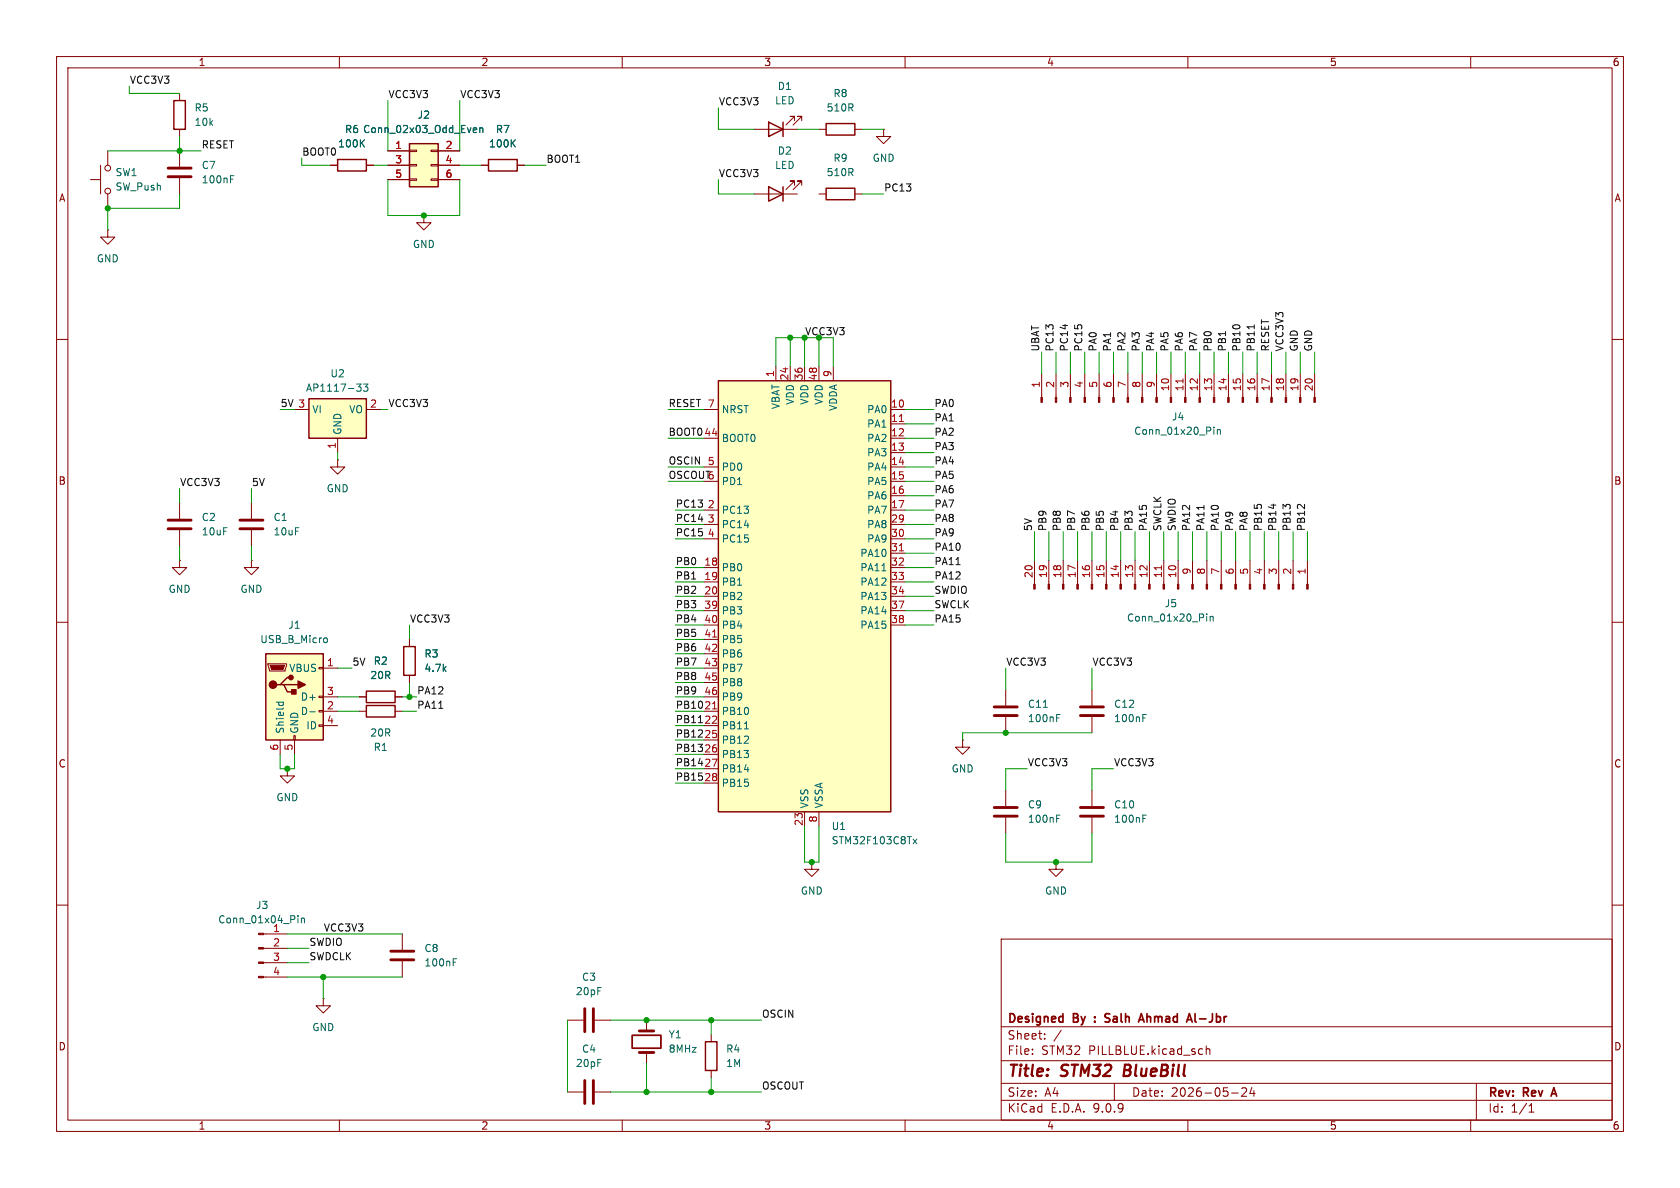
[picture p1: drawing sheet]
<svg xmlns="http://www.w3.org/2000/svg" width="297mm" height="210mm" viewBox="0 0 297 210" stroke-linecap="round" stroke-linejoin="round" font-family="sans-serif">
<g fill="none" stroke="#840000" stroke-width=".18">
<path d="M10 10h277v190h-277zM12 12h273v186h-273zM60 10v2M110 10v2M160 10v2M210 10v2M260 10v2M156.2 22.9v1.2h1.3l-1.3 1.3-1.3-1.3h1.3M156.2 22.9h.1M10 60h2M184.1 66v4.3M186.7 66v4.3"/>
<path d="M189.2 66v4.3M191.8 66v4.3M194.3 66v4.3M196.8 66v4.3M199.4 66v4.3M201.9 66v4.3M204.5 66v4.3M207 66v4.3M209.5 66v4.3M212.1 66v4.3M214.6 66v4.3M217.2 66v4.3"/>
<path d="M219.7 66v4.3M222.2 66v4.3M224.8 66v4.3M227.3 66v4.3M229.9 66v4.3M232.4 66v4.3M285 60h2M44.4 99.1v1.2h1.3l-1.3 1.3-1.2-1.3h1.2M44.4 99.1h.1M182.9 99.1v4.2M185.4 99.1v4.2M188 99.1v4.2"/>
<path d="M190.5 99.1v4.2M193 99.1v4.2M195.6 99.1v4.2M198.1 99.1v4.2M200.7 99.1v4.2M203.2 99.1v4.2M205.7 99.1v4.2M208.3 99.1v4.2M210.8 99.1v4.2M213.4 99.1v4.2M215.9 99.1v4.2M218.4 99.1v4.2"/>
<path d="M221 99.1v4.2M223.5 99.1v4.2M226.1 99.1v4.2M228.6 99.1v4.2M231.1 99.1v4.2M10 110h2M285 110h2M170.2 130.8v1.3h1.2l-1.2 1.3-1.3-1.3h1.3M170.2 130.8h.1M143.5 152.4v1.3h1.3l-1.3 1.2-1.3-1.2h1.3M143.5 152.4h.1M10 160h2"/>
<path d="M177 166h108v32h-108zM285 160h2M60 198v2M110 198v2M160 198v2M177 194.5h108M177 191.5h108M177 187.5h108M177 181.5h108M182.5 186.3v.1M182.5 185.5v.1M184.7 183.6v.1"/>
<path d="M184.7 182.8v.1M187.6 182.1l-1.3 2M197 191.5v3M210 198v2M213.2 184.9v1.5M213.2 185.5l.3-.1 .3 .1 .1 .9M217.7 193.2h1.2M219.5 192.4l.6-.1 .2 .1 .1 .3-.9 1.1h.9M221.3 192.2l-.3 1.1h.9M221.7 192.8v1M260 198v2M261 191.5v6.5"/>
<path d="M270.3 196.6h.9M270.3 195.5l.4-.4v1.5"/>
</g>
<path d="M193.6 179.8v.1M195.4 179.8l.7 .2M196.2 179.3l-.6-.1-.3 .3M211.3 179.2v1.3l.2 .2M193.6 180.5v.2M195.3 180.6h.8M201.3 180.7l.5-1.5 .5 1.5M201.4 180.3h.7M274.3 193.4h.8M274.7 192.3l-.5 1.5" fill="none" stroke="#840000" stroke-width=".3"/>
<path d="M198.9 188.2l-.3 2h.8" fill="none" stroke="#840000" stroke-width=".4"/>
<g fill="#840000" stroke="#840000" stroke-width=".18">
<path d="M231 103.3h.3v.8h-.3z"/>
<path d="M228.5 103.3h.2v.8h-.2z"/>
<path d="M225.9 103.3h.3v.8h-.3z"/>
<path d="M223.4 103.3h.2v.8h-.2z"/>
<path d="M220.9 103.3h.2v.8h-.2z"/>
<path d="M218.3 103.3h.3v.8h-.3z"/>
<path d="M215.8 103.3h.2v.8h-.2z"/>
<path d="M213.2 103.3h.3v.8h-.3z"/>
<path d="M210.7 103.3h.2v.8h-.2z"/>
<path d="M208.2 103.3h.2v.8h-.2z"/>
<path d="M205.6 103.3h.3v.8h-.3z"/>
<path d="M203.1 103.3h.2v.8h-.2z"/>
<path d="M200.5 103.3h.3v.8h-.3z"/>
<path d="M198 103.3h.2v.8h-.2z"/>
<path d="M195.5 103.3h.2v.8h-.2z"/>
<path d="M192.9 103.3h.3v.8h-.3z"/>
<path d="M190.4 103.3h.2v.8h-.2z"/>
<path d="M187.8 103.3h.3v.8h-.3z"/>
<path d="M185.3 103.3h.2v.8h-.2z"/>
<path d="M182.8 103.3h.2v.8h-.2z"/>
<path d="M184 70.3h.3v.8h-.3z"/>
<path d="M186.6 70.3h.2v.8h-.2z"/>
<path d="M189.1 70.3h.3v.8h-.3z"/>
<path d="M191.6 70.3h.3v.8h-.3z"/>
<path d="M194.2 70.3h.2v.8h-.2z"/>
<path d="M196.7 70.3h.3v.8h-.3z"/>
<path d="M199.3 70.3h.2v.8h-.2z"/>
<path d="M201.8 70.3h.3v.8h-.3z"/>
<path d="M204.3 70.3h.3v.8h-.3z"/>
<path d="M206.9 70.3h.2v.8h-.2z"/>
<path d="M209.4 70.3h.3v.8h-.3z"/>
<path d="M212 70.3h.2v.8h-.2z"/>
<path d="M214.5 70.3h.3v.8h-.3z"/>
<path d="M217 70.3h.3v.8h-.3z"/>
<path d="M219.6 70.3h.2v.8h-.2z"/>
<path d="M222.1 70.3h.3v.8h-.3z"/>
<path d="M224.7 70.3h.2v.8h-.2z"/>
<path d="M227.2 70.3h.3v.8h-.3z"/>
<path d="M229.7 70.3h.3v.8h-.3z"/>
<path d="M232.3 70.3h.2v.8h-.2z"/>
</g>
<path d="M209.1 67v.7M205.3 100v.7" fill="none" stroke="#a90000" stroke-width=".18"/>
<path d="M214.6 75.5v.1M214.6 75.9v.9M215.2 75.9v.9M215.2 76.1l.2-.2 .3 .1v.8M213.3 108.5v.2M213.3 109v.8M213.9 109v.8M213.9 109.1l.2-.1h.3l.1 .8" fill="none" stroke="#006464" stroke-width=".18"/>
<path d="M127 67.3h30.5v76.2h-30.5z" fill="#ffffc2"/>
<path d="M127 67.3h30.5v76.2h-30.5z" fill="none" stroke="#840000" stroke-width=".25"/>
<g fill="none" stroke="#840000" stroke-width=".18">
<path d="M124.5 72.4h2.5M124.5 77.5h2.5M137.2 64.8v2.5M139.7 64.8v2.5M142.2 64.8v2.5M144.8 64.8v2.5M147.3 64.8v2.5M157.5 72.4h2.5M157.5 77.5h2.5M157.5 74.9h2.5M59.7 81.3v1.3h1.3l-1.3 1.2-1.3-1.2h1.3M59.7 81.3h.1"/>
<path d="M124.5 82.6h2.5M124.5 85.1h2.5M124.5 90.2h2.5M124.5 92.7h2.5M124.5 95.3h2.5M157.5 82.6h2.5M157.5 85.1h2.5M157.5 90.2h2.5M157.5 92.7h2.5M157.5 95.3h2.5M157.5 80h2.5M157.5 87.6h2.5"/>
<path d="M157.5 97.8h2.5M124.5 100.3h2.5M124.5 102.9h2.5M124.5 105.4h2.5M124.5 108h2.5M124.5 110.5h2.5M124.5 113h2.5M124.5 115.6h2.5M124.5 118.1h2.5M157.5 100.3h2.5M157.5 102.9h2.5M157.5 105.4h2.5"/>
<path d="M157.5 108h2.5M157.5 110.5h2.5M124.5 120.7h2.5M124.5 123.2h2.5M124.5 125.7h2.5M124.5 128.3h2.5M124.5 130.8h2.5M124.5 133.4h2.5M124.5 135.9h2.5M124.5 138.4h2.5M177.8 121.9v2.8M177.8 126.7v2.8"/>
<path d="M177.8 139.7v2.8M193 121.9v2.8M193 126.7v2.8M193 139.7v2.8M142.2 143.5v2.6M144.8 143.5v2.6M177.8 144.5v2.8M186.7 152.4v1.3h1.3l-1.3 1.2-1.3-1.2h1.3M186.7 152.4h.1M193 144.5v2.8"/>
</g>
<path d="M159 74.5h.7M159 97.4h.7M126 112.6h.7M126 125.3h.7" fill="none" stroke="#a90000" stroke-width=".18"/>
<g fill="none" stroke="#006464" stroke-width=".18">
<path d="M155.9 100.9h.7M131.6 128.8h.7M184.4 125h.8M186.8 126.9h.4M186.8 126.3h.6M202 126.9h.5M202 126.3h.6M161.4 148.3l.7 .9M162.1 148.3l-.7 .9M186.8 144.7h.4M186.8 144.1h.6M202 144.7h.5"/>
<path d="M202 144.1h.6"/>
</g>
<path d="M175.8 125h4M175.8 126.5h4M191 125h4.1M191 126.5h4.1M175.8 142.7h4M175.8 144.3h4M191 142.7h4.1M191 144.3h4.1" fill="none" stroke="#840000" stroke-width=".51"/>
<path d="M54.6 70.5h10.2v7h-10.2z" fill="#ffffc2"/>
<path d="M54.6 70.5h10.2v7h-10.2zM71.4 114.3h2v5.1h-2zM64.8 122.2h5v2h-5z" fill="none" stroke="#840000" stroke-width=".25"/>
<g fill="none" stroke="#840000" stroke-width=".18">
<path d="M52.1 72.4h2.5M59.7 77.5v2.5M64.8 72.4h2.5M31.7 99.1v1.2h1.3l-1.3 1.3-1.2-1.3h1.2M31.7 99.1h.1M31.7 88.9v2.8M31.7 93.7v2.8M44.4 88.9v2.8M44.4 93.7v2.8M72.4 113v1.3M72.4 119.4v1.3M63.5 123.2h1.3"/>
<path d="M69.8 123.2h1.3"/>
</g>
<path d="M63 67.9h.8l-.4 .5 .4 .1v.4l-.2 .3h-.4M64.3 67.9h.7l-.4 .5 .4 .1v.5l-.2 .2-.5-.2" fill="none" stroke="#006464" stroke-width=".18"/>
<path d="M29.7 91.9h4.1M29.7 93.5h4.1M42.4 91.9h4.1M42.4 93.5h4.1" fill="none" stroke="#840000" stroke-width=".51"/>
<path d="M47 115.6h10.1v15.2h-10.1z" fill="#ffffc2"/>
<path d="M30.7 17.8h2.1v5.1h-2.1zM59.7 28.2h5.1v2h-5.1zM47 115.6h10.1v15.2h-10.1zM51.4 119.8h-.6l-1.3 1.2h-.6M49.5 121h.7l.6 1.3h1.3M50.2 121h2.5M64.8 124.7h5v2h-5z" fill="none" stroke="#840000" stroke-width=".25"/>
<g fill="none" stroke="#840000" stroke-width=".18">
<path d="M31.7 16.5v1.3M16 31.8h1.8M17.8 29.2v5.1M19 26.7v2.5M19 34.3v2.5M31.7 22.9v1.2M31.7 26.7v2.8M31.7 31.5v2.8M58.4 29.2h1.3M64.8 29.2h1.2M19 40.6v1.3h1.3l-1.3 1.3-1.2-1.3h1.2M19 40.6h.1"/>
<path d="M47.4 117.3h3.3v.3l-.3 1h-2.8zM56.4 118h.7v.2h-.7zM57.1 118.1h2.6M49.5 130.8v2.6M50.8 135.9v1.3h1.3l-1.3 1.2-1.3-1.2h1.3M50.8 135.9h.1M51.9 130h.3v.8h-.3zM52.1 130.8v2.6M56.4 123.1h.7v.2h-.7zM56.4 125.6h.7v.3h-.7zM56.4 128.1h.7v.3h-.7zM57.1 123.2h2.6"/>
<path d="M57.1 125.7h2.6M57.1 128.3h2.6M63.5 125.7h1.3M69.8 125.7h1.3M46.6 165.1h4.2M46.6 167.6h4.2M46.6 170.2h4.2M46.6 172.7h4.2M57.1 176.5v1.3h1.3l-1.3 1.3-1.2-1.3h1.2M57.1 176.5h.1M71.1 165.1v2.8M71.1 169.9v2.8"/>
<circle cx="19" cy="29.7" r=".51"/>
<circle cx="19" cy="33.8" r=".51"/>
</g>
<g fill="#840000" stroke="#840000" stroke-width=".18">
<path d="M47.8 117.6h2.5l-.3 .8h-2z"/>
<path d="M45.7 165h.9v.2h-.9z"/>
<path d="M45.7 167.5h.9v.3h-.9z"/>
<path d="M45.7 170.1h.9v.2h-.9z"/>
<path d="M45.7 172.6h.9v.2h-.9z"/>
</g>
<g fill="#840000" stroke="#840000" stroke-width=".25">
<path d="M51.6 121.9h.7v.8h-.7z"/>
<path d="M52.7 120.4l1.3 .6-1.3 .7z"/>
<circle cx="48.3" cy="121" r=".63"/>
<circle cx="51.4" cy="119.8" r=".38"/>
</g>
<g fill="none" stroke="#006464" stroke-width=".18">
<path d="M40.8 31.7h.4M40.8 31.1h.6M63.9 25.3l.5 .7M64.4 24.7l-.7 .7M57.5 112.8h.3l.1 .2-.1 .5-.3 .1M48.8 124.1h1.3M49.3 124.1v.4M50 124.1l.1 .4M54.8 125.8h.9M52.7 161.9v.1M52.7 162.3v.8M53.3 162.3v.8"/>
<path d="M53.3 162.4l.2-.1 .3 .1v.7M80.1 170.1h.4M80.1 169.5h.6"/>
</g>
<path d="M29.7 29.7h4.1M29.7 31.2h4.1M69.1 168.1h4.1M69.1 169.7h4.1" fill="none" stroke="#840000" stroke-width=".51"/>
<path d="M72.4 25.4h5.1v7.6h-5.1z" fill="#ffffc2"/>
<path d="M72.4 25.4h5.1v7.6h-5.1zM86.4 28.2h5v2h-5zM135.9 33l2.5 1.3-2.5 1.3zM135.9 21.6l2.5 1.3-2.5 1.2zM138.4 21.6v2.5M138.4 33v2.6M146 21.8h5.1v2.1h-5.1zM146 33.3h5.1v2h-5.1zM124.7 184.2h2v5h-2z" fill="none" stroke="#840000" stroke-width=".25"/>
<g fill="none" stroke="#840000" stroke-width=".18">
<path d="M58.4 29.2h1.3M64.8 29.2h1.2M68.6 26.7h3.8M68.6 29.2h3.8M68.6 31.8h3.8M72.4 26.5h1.3v.3h-1.3zM72.4 29.1h1.3v.2h-1.3zM72.4 31.6h1.3v.3h-1.3zM74.9 38.1v1.3h1.3l-1.3 1.2-1.2-1.2h1.2M74.9 38.1h.1M76.2 26.5h1.3v.3h-1.3zM76.2 29.1h1.3v.2h-1.3z"/>
<path d="M76.2 31.6h1.3v.3h-1.3zM77.5 26.7h3.8M77.5 29.2h3.8M77.5 31.8h3.8M85.1 29.2h1.3M91.4 29.2h1.3M133.3 34.3h7.7M133.3 22.9h7.7M140.5 32.8v-.8h-.8h.8l-1.6 1.5M140.5 21.3v-.7h-.8h.8l-1.6 1.5M141.7 32.8v-.8h-.7h.7l-1.5 1.5M141.7 21.3v-.7h-.7h.7l-1.5 1.5"/>
<path d="M144.8 34.3h1.2M144.8 22.9h1.2M151.1 34.3h1.3M151.1 22.9h1.3M72.4 113v1.3M72.4 119.4v1.3M63.5 123.2h1.3M69.8 123.2h1.3M100.3 193h2.8M100.3 180.3h2.8M105.2 193h2.7M105.2 180.3h2.7"/>
<path d="M114.3 180.3v1.9M114.3 186.1v1.9M125.7 182.9v1.3M125.7 189.2v1.3"/>
</g>
<path d="M63.9 25.3l.5 .7M64.4 24.7l-.7 .7M83.9 22.6l.3 .1 .1 .2-.6 .1M84.2 23.4h-.3M84.8 22.7l.2-.1 .3 .1 .1 .7M84.8 22.6v.8M90.6 25.3l.5 .7M91.1 24.7l-.7 .7" fill="none" stroke="#006464" stroke-width=".18"/>
<path d="M103.4 178.3v4.1M104.9 178.3v4.1M103.4 191v4.1M104.9 191v4.1M113 182.2h2.6M113 186.1h2.6" fill="none" stroke="#840000" stroke-width=".51"/>
<path d="M111.8 183h5v2.3h-5z" fill="none" stroke="#840000" stroke-width=".3"/>
<path d="M221.7 57.4v.7M169 99.8h.7M212.8 89.3v.8M77.6 125.2h.7M123.5 127.8h.7" fill="none" stroke="#0f0f0f" stroke-width=".18"/>
<g fill="none" stroke="#009600" stroke-width=".18">
<path d="M22.9 15.2v1.3h8.8M68.6 17.8v8.9M81.3 17.8v8.9M127 19.1v3.8h6.3M19 26.7h16.6M31.7 24.1v2.6M31.7 34.3v2.5h-12.7v3.8M53.3 27.9v1.3h5.1M66 29.2h2.6M68.6 31.8v6.3h12.7v-6.3M81.3 29.2h3.8M92.7 29.2h3.8"/>
<path d="M127 31.8v2.5h6.3M141 22.9h3.8M152.4 34.3h3.8M152.4 22.9h3.8M139.7 59.7v5.1M144.8 59.7v5.1M147.3 59.7v5.1M67.3 72.4h1.3M118.1 77.5h6.4M118.1 72.4h6.4M137.2 64.8v-5.1h5v5.1M160 77.5h5.1"/>
<path d="M160 74.9h5.1M160 72.4h5.1M184.1 62.2v3.8M186.7 62.2v3.8M189.2 62.2v3.8M191.8 62.2v3.8M194.3 62.2v3.8M196.8 62.2v3.8M199.4 62.2v3.8M201.9 62.2v3.8M204.5 62.2v3.8M207 62.2v3.8"/>
<path d="M209.5 62.2v3.8M212.1 62.2v3.8M214.6 62.2v3.8M217.2 62.2v3.8M219.7 62.2v3.8M222.2 62.2v3.8M224.8 62.2v3.8M227.3 62.2v3.8M229.9 62.2v3.8M232.4 62.2v3.8M31.7 86.4v2.5M31.7 96.5v2.6"/>
<path d="M44.4 86.4v2.5M44.4 96.5v2.6M59.7 80v1.3M118.1 85.1h6.4M118.1 82.6h6.4M119.4 95.3h5.1M119.4 92.7h5.1M119.4 90.2h5.1M160 97.8h5.1M160 95.3h5.1M160 92.7h5.1M160 90.2h5.1"/>
<path d="M160 87.6h5.1M160 85.1h5.1M160 82.6h5.1M160 80h5.1M182.9 94v5.1M185.4 94v5.1M188 94v5.1M190.5 94v5.1M193 94v5.1M195.6 94v5.1M198.1 94v5.1M200.7 94v5.1"/>
<path d="M203.2 94v5.1M205.7 94v5.1M208.3 94v5.1M210.8 94v5.1M213.4 94v5.1M215.9 94v5.1M218.4 94v5.1M221 94v5.1M223.5 94v5.1M226.1 94v5.1M228.6 94v5.1M231.1 94v5.1"/>
<path d="M59.7 118.1h2.5M72.4 110.5v2.5M119.4 100.3h5.1M119.4 102.9h5.1M119.4 105.4h5.1M119.4 108h5.1M119.4 110.5h5.1M119.4 118.1h5.1M119.4 113h5.1M119.4 115.6h5.1M160 100.3h5.1M160 102.9h5.1"/>
<path d="M160 105.4h5.1M160 108h5.1M160 110.5h5.1M177.8 118.1v3.8M193 118.1v3.8M49.5 133.4v2.5h2.6v-2.5M59.7 123.2h3.8M59.7 125.7h3.8M71.1 123.2h2.6M71.1 125.7h2.6M72.4 120.7v2.5M119.4 120.7h5.1"/>
<path d="M119.4 123.2h5.1M119.4 125.7h5.1M119.4 128.3h5.1M119.4 135.9h5.1M119.4 130.8h5.1M119.4 133.4h5.1M119.4 138.4h5.1M181.6 135.9h-3.8v3.8M193 129.5h-22.8v1.3M196.8 135.9h-3.8v3.8M142.2 146.1v6.3h2.6v-6.3M177.8 147.3v5.1h15.2v-5.1"/>
<path d="M50.8 165.1h20.3M50.8 167.6h3.8M50.8 172.7h20.3M50.8 170.2h3.8M57.1 172.7v3.8M100.3 180.3v12.7M107.9 193h26.7M107.9 180.3h26.7M114.3 188v5M125.7 180.3v2.6M125.7 190.5v2.5"/>
</g>
<g fill="#009600" stroke="#009600" stroke-width=".18">
<circle cx="139.7" cy="59.7" r=".46"/>
<circle cx="142.2" cy="59.7" r=".46"/>
<circle cx="144.8" cy="59.7" r=".46"/>
<circle cx="177.8" cy="129.5" r=".46"/>
<circle cx="186.7" cy="152.4" r=".46"/>
<circle cx="72.4" cy="123.2" r=".46"/>
<circle cx="50.8" cy="135.9" r=".46"/>
<circle cx="57.1" cy="172.7" r=".46"/>
<circle cx="31.7" cy="26.7" r=".46"/>
<circle cx="19" cy="36.8" r=".46"/>
<circle cx="74.9" cy="38.1" r=".46"/>
<circle cx="114.3" cy="180.3" r=".46"/>
<circle cx="114.3" cy="193" r=".46"/>
<circle cx="143.5" cy="152.4" r=".46"/>
<circle cx="125.7" cy="193" r=".46"/>
<circle cx="125.7" cy="180.3" r=".46"/>
</g>
<g font-size="2.8" fill="#840000">
<text x="178" y="190.9">Title:</text>
<text x="187.7" y="190.9">STM32</text>
<text x="199.5" y="190.9">BlueBill</text>
</g>
<g font-size="2.1" fill="#840000">
<text x="178" y="184">Sheet:</text>
<text x="178" y="181.2">Designed</text>
<text x="189.8" y="181.2">By</text>
<text x="194.2" y="181.2">:</text>
<text x="196.7" y="181.2">Salh</text>
<text x="203.3" y="181.2">Ahmad</text>
<text x="212.4" y="181.2">Al-Jbr</text>
<text x="178" y="186.7">File:</text>
<text x="184.1" y="186.7">STM32</text>
<text x="192.5" y="186.7">PILLBLUE.kicad_sch</text>
<text x="178" y="196.9">KiCad</text>
<text x="178" y="194.1">Size:</text>
<text x="184.7" y="194.1">A4</text>
<text x="185.7" y="196.9">E.D.A.</text>
<text x="193.3" y="196.9">9.0.9</text>
<text x="200" y="194.1">Date:</text>
<text x="207" y="194.1">2026-05-24</text>
<text x="263" y="194.3">Rev:</text>
<text x="263" y="196.9">Id:</text>
<text x="267.1" y="196.9">1/1</text>
<text x="269.4" y="194.3">Rev</text>
<text x="275.1" y="194.3">A</text>
</g>
<g font-size="1.8" fill="#840000">
<text x="35" y="11.9">1</text>
<text x="85" y="11.9">2</text>
<text x="135" y="11.9">3</text>
<text x="185" y="11.9">4</text>
<text x="235" y="11.9">5</text>
<text x="285" y="11.9">6</text>
<text x="10.3" y="35.9">A</text>
<text x="285.3" y="35.9">A</text>
<text x="10.3" y="85.9">B</text>
<text x="285.3" y="85.9">B</text>
<text x="10.3" y="135.9">C</text>
<text x="285.3" y="135.9">C</text>
<text x="10.3" y="185.9">D</text>
<text x="285.3" y="185.9">D</text>
<text x="35" y="199.9">1</text>
<text x="85" y="199.9">2</text>
<text x="135" y="199.9">3</text>
<text x="185" y="199.9">4</text>
<text x="235" y="199.9">5</text>
<text x="285" y="199.9">6</text>
</g>
<g font-size="1.8" fill="#0f0f0f">
<text x="22.9" y="14.9">VCC3V3</text>
<text x="68.6" y="17.4">VCC3V3</text>
<text x="81.3" y="17.4">VCC3V3</text>
<text x="127" y="18.7">VCC3V3</text>
<text x="35.6" y="26.3">RESET</text>
<text x="53.3" y="27.6">BOOT0</text>
<text x="96.5" y="28.9">BOOT1</text>
<text x="127" y="31.4">VCC3V3</text>
<text x="156.2" y="33.9">PC13</text>
<text x="183.8" y="62.2" transform="rotate(-90 183.8 62.2)">UBAT</text>
<text x="186.3" y="62.2" transform="rotate(-90 186.3 62.2)">PC13</text>
<text x="188.9" y="62.2" transform="rotate(-90 188.9 62.2)">PC14</text>
<text x="191.4" y="62.2" transform="rotate(-90 191.4 62.2)">PC15</text>
<text x="194" y="62.2" transform="rotate(-90 194 62.2)">PA0</text>
<text x="196.5" y="62.2" transform="rotate(-90 196.5 62.2)">PA1</text>
<text x="199" y="62.2" transform="rotate(-90 199 62.2)">PA2</text>
<text x="201.6" y="62.2" transform="rotate(-90 201.6 62.2)">PA3</text>
<text x="204.1" y="62.2" transform="rotate(-90 204.1 62.2)">PA4</text>
<text x="206.7" y="62.2" transform="rotate(-90 206.7 62.2)">PA5</text>
<text x="209.2" y="62.2" transform="rotate(-90 209.2 62.2)">PA6</text>
<text x="211.7" y="62.2" transform="rotate(-90 211.7 62.2)">PA7</text>
<text x="214.3" y="62.2" transform="rotate(-90 214.3 62.2)">PB0</text>
<text x="216.8" y="62.2" transform="rotate(-90 216.8 62.2)">PB1</text>
<text x="219.4" y="62.2" transform="rotate(-90 219.4 62.2)">PB10</text>
<text x="221.9" y="62.2" transform="rotate(-90 221.9 62.2)">PB11</text>
<text x="224.4" y="62.2" transform="rotate(-90 224.4 62.2)">RESET</text>
<text x="227" y="62.2" transform="rotate(-90 227 62.2)">VCC3V3</text>
<text x="229.5" y="62.2" transform="rotate(-90 229.5 62.2)">GND</text>
<text x="232.1" y="62.2" transform="rotate(-90 232.1 62.2)">GND</text>
<text x="68.6" y="72">VCC3V3</text>
<text x="118.1" y="72">RESET 7</text>
<text x="118.1" y="77.1">BOOT0</text>
<text x="124.4" y="77.2">44</text>
<text x="165.1" y="72">PA0</text>
<text x="165.1" y="74.6">PA1</text>
<text x="165.1" y="77.1">PA2</text>
<text x="118.1" y="82.2">OSCIN</text>
<text x="165.1" y="82.2">PA4</text>
<text x="165.1" y="79.7">PA3</text>
<text x="31.7" y="86">VCC3V3</text>
<text x="44.4" y="86">5V</text>
<text x="118.1" y="84.7">OSCOUT6</text>
<text x="119.4" y="89.8">PC13</text>
<text x="165.1" y="84.7">PA5</text>
<text x="165.1" y="87.3">PA6</text>
<text x="165.1" y="89.8">PA7</text>
<text x="119.4" y="92.4">PC14</text>
<text x="119.4" y="94.9">PC15</text>
<text x="165.1" y="92.4">PA8</text>
<text x="165.1" y="94.9">PA9</text>
<text x="182.5" y="94" transform="rotate(-90 182.5 94)">5V</text>
<text x="185.1" y="94" transform="rotate(-90 185.1 94)">PB9</text>
<text x="187.6" y="94" transform="rotate(-90 187.6 94)">PB8</text>
<text x="190.2" y="94" transform="rotate(-90 190.2 94)">PB7</text>
<text x="192.7" y="94" transform="rotate(-90 192.7 94)">PB6</text>
<text x="195.2" y="94" transform="rotate(-90 195.2 94)">PB5</text>
<text x="197.8" y="94" transform="rotate(-90 197.8 94)">PB4</text>
<text x="200.3" y="94" transform="rotate(-90 200.3 94)">PB3</text>
<text x="202.9" y="94" transform="rotate(-90 202.9 94)">PA15</text>
<text x="205.4" y="94" transform="rotate(-90 205.4 94)">SWCLK</text>
<text x="207.9" y="94" transform="rotate(-90 207.9 94)">SWDIO</text>
<text x="210.5" y="94" transform="rotate(-90 210.5 94)">PA12</text>
<text x="213" y="94" transform="rotate(-90 213 94)">PA11</text>
<text x="215.6" y="94" transform="rotate(-90 215.6 94)">PA10</text>
<text x="218.1" y="94" transform="rotate(-90 218.1 94)">PA9</text>
<text x="220.6" y="94" transform="rotate(-90 220.6 94)">PA8</text>
<text x="223.2" y="94" transform="rotate(-90 223.2 94)">PB15</text>
<text x="225.7" y="94" transform="rotate(-90 225.7 94)">PB14</text>
<text x="228.3" y="94" transform="rotate(-90 228.3 94)">PB13</text>
<text x="230.8" y="94" transform="rotate(-90 230.8 94)">PB12</text>
<text x="119.4" y="100">PB0</text>
<text x="165.1" y="100">PA11</text>
<text x="165.1" y="97.4">PA10</text>
<text x="119.4" y="102.5">PB1</text>
<text x="119.4" y="105.1">PB2</text>
<text x="119.4" y="107.6">PB3</text>
<text x="165.1" y="102.5">PA12</text>
<text x="165.1" y="105.1">SWDIO</text>
<text x="165.1" y="107.6">SWCLK</text>
<text x="72.4" y="110.1">VCC3V3</text>
<text x="119.4" y="112.7">PB5</text>
<text x="119.4" y="110.1">PB4</text>
<text x="165.1" y="110.1">PA15</text>
<text x="62.2" y="117.8">5V</text>
<text x="119.4" y="115.2">PB6</text>
<text x="119.4" y="117.8">PB7</text>
<text x="177.8" y="117.8">VCC3V3</text>
<text x="193" y="117.8">VCC3V3</text>
<text x="73.7" y="125.4">PA11</text>
<text x="73.7" y="122.8">PA12</text>
<text x="119.4" y="120.3">PB8</text>
<text x="119.4" y="122.8">PB9</text>
<text x="119.4" y="125.4">PB10</text>
<text x="124.4" y="125.5">21</text>
<text x="119.4" y="127.9">PB11</text>
<text x="119.4" y="130.5">PB12</text>
<text x="124.4" y="130.6">25</text>
<text x="119.4" y="135.5">PB14</text>
<text x="119.4" y="133">PB13</text>
<text x="124.4" y="133.1">26</text>
<text x="124.4" y="135.6">27</text>
<text x="181.6" y="135.5">VCC3V3</text>
<text x="196.8" y="135.5">VCC3V3</text>
<text x="119.4" y="138.1">PB15</text>
<text x="124.4" y="138.2">28</text>
<text x="54.6" y="167.3">SWDIO</text>
<text x="57.1" y="164.8">VCC3V3</text>
<text x="54.6" y="169.8">SWDCLK</text>
<text x="134.6" y="180">OSCIN</text>
<text x="134.6" y="192.7">OSCOUT</text>
</g>
<g font-size="1.8" fill="#006464">
<text x="137.4" y="16.1">D1</text>
<text x="147.2" y="17.4">R8</text>
<text x="34.3" y="19.9">R5</text>
<text x="34.3" y="22.5">10k</text>
<text x="60.9" y="23.7">R6 Conn_02x03_Odd_Even</text>
<text x="73.7" y="21.2">J2</text>
<text x="87.6" y="23.7">R7</text>
<text x="136.9" y="18.6">LED</text>
<text x="146" y="19.9">510R</text>
<text x="59.7" y="26.3">100K</text>
<text x="86.3" y="26.3">100K</text>
<text x="137.4" y="27.5">D2</text>
<text x="147.2" y="28.8">R9</text>
<text x="154.2" y="28.8">GND</text>
<text x="20.3" y="31.3">SW1</text>
<text x="20.3" y="33.9">SW_Push</text>
<text x="35.6" y="30.1">C7</text>
<text x="35.6" y="32.6">100nF</text>
<text x="136.9" y="30.1">LED</text>
<text x="146" y="31.3">510R</text>
<text x="17" y="46.6">GND</text>
<text x="72.9" y="44">GND</text>
<text x="54" y="69.4">AP1117-33</text>
<text x="58.3" y="66.9">U2</text>
<text x="140.6" y="71.6" transform="rotate(-90 140.6 71.6)">VDD</text>
<text x="143.1" y="71.6" transform="rotate(-90 143.1 71.6)">VDD</text>
<text x="145.6" y="71.6" transform="rotate(-90 145.6 71.6)">VDD</text>
<text x="55.1" y="73.3">VI</text>
<text x="60.6" y="77" transform="rotate(-90 60.6 77)">GND</text>
<text x="61.6" y="73.3">VO</text>
<text x="127.5" y="73.3">NRST</text>
<text x="138" y="72.4" transform="rotate(-90 138 72.4)">VBAT</text>
<text x="148.2" y="72.7" transform="rotate(-90 148.2 72.7)">VDDA</text>
<text x="153.2" y="73.3">PA0</text>
<text x="153.2" y="75.8">PA1</text>
<text x="200.4" y="77.1">Conn_01x20_Pin</text>
<text x="207.1" y="74.5">J4</text>
<text x="127.5" y="78.3">BOOT0</text>
<text x="127.5" y="83.4">PD0</text>
<text x="153.2" y="78.3">PA2</text>
<text x="153.2" y="80.9">PA3</text>
<text x="153.2" y="83.4">PA4</text>
<text x="57.7" y="87.2">GND</text>
<text x="127.5" y="86">PD1</text>
<text x="153.2" y="86">PA5</text>
<text x="153.2" y="88.5">PA6</text>
<text x="35.6" y="92.3">C2</text>
<text x="35.6" y="94.8">10uF</text>
<text x="48.3" y="92.3">C1</text>
<text x="48.3" y="94.8">10uF</text>
<text x="127.5" y="91">PC13</text>
<text x="127.5" y="93.6">PC14</text>
<text x="153.2" y="91">PA7</text>
<text x="153.2" y="93.6">PA8</text>
<text x="127.5" y="96.1">PC15</text>
<text x="127.5" y="101.2">PB0</text>
<text x="152" y="98.7">PA10</text>
<text x="152" y="101.2">PA11</text>
<text x="153.2" y="96.1">PA9</text>
<text x="29.7" y="105">GND</text>
<text x="42.4" y="105">GND</text>
<text x="127.5" y="103.7">PB1</text>
<text x="127.5" y="106.3">PB2</text>
<text x="152" y="103.7">PA12</text>
<text x="152" y="106.3">PA13</text>
<text x="205.8" y="107.5">J5</text>
<text x="45.9" y="113.9">USB_B_Micro</text>
<text x="50.9" y="111.4">J1</text>
<text x="127.5" y="108.8">PB3</text>
<text x="127.5" y="111.4">PB4</text>
<text x="127.5" y="113.9">PB5</text>
<text x="152" y="108.8">PA14</text>
<text x="152" y="111.4">PA15</text>
<text x="199.1" y="110.1">Conn_01x20_Pin</text>
<text x="51" y="119">VBUS</text>
<text x="66" y="117.7">R2</text>
<text x="74.9" y="116.4">R3</text>
<text x="74.9" y="119">4.7k</text>
<text x="127.5" y="116.4">PB6</text>
<text x="127.5" y="119">PB7</text>
<text x="53.1" y="124.1">D+</text>
<text x="65.4" y="120.2">20R</text>
<text x="127.5" y="121.5">PB8</text>
<text x="127.5" y="124.1">PB9</text>
<text x="181.6" y="125.3">C11</text>
<text x="196.9" y="125.3">C12</text>
<text x="50.4" y="129.8" transform="rotate(-90 50.4 129.8)">Shield</text>
<text x="52.9" y="129.8" transform="rotate(-90 52.9 129.8)">GND</text>
<text x="53.1" y="126.6">D-</text>
<text x="54.1" y="129.1">ID</text>
<text x="65.4" y="130.4">20R</text>
<text x="127.5" y="126.6">PB10</text>
<text x="127.5" y="129.1">PB11</text>
<text x="127.5" y="131.7">PB12</text>
<text x="181.6" y="127.9">100nF</text>
<text x="196.9" y="127.9">100nF</text>
<text x="66" y="132.9">R1</text>
<text x="127.5" y="134.2">PB13</text>
<text x="127.5" y="136.8">PB14</text>
<text x="168.1" y="136.8">GND</text>
<text x="48.8" y="141.8">GND</text>
<text x="127.5" y="139.3">PB15</text>
<text x="143.1" y="143" transform="rotate(-90 143.1 143)">VSS</text>
<text x="145.6" y="143" transform="rotate(-90 145.6 143)">VSSA</text>
<text x="181.6" y="143.1">C9</text>
<text x="196.9" y="143.1">C10</text>
<text x="146.9" y="146.9">U1</text>
<text x="146.9" y="149.5">STM32F103C8Tx</text>
<text x="181.6" y="145.6">100nF</text>
<text x="196.9" y="145.6">100nF</text>
<text x="45.2" y="160.9">J3</text>
<text x="141.5" y="158.3">GND</text>
<text x="184.7" y="158.3">GND</text>
<text x="38.5" y="163.4">Conn_01x04_Pin</text>
<text x="48.2" y="164.8">1</text>
<text x="74.9" y="168.5">C8</text>
<text x="74.9" y="171">100nF</text>
<text x="102.8" y="173.6">C3</text>
<text x="101.7" y="176.1">20pF</text>
<text x="55.1" y="182.5">GND</text>
<text x="118.1" y="183.7">Y1</text>
<text x="101.7" y="188.8">20pF</text>
<text x="102.8" y="186.3">C4</text>
<text x="118.1" y="186.3">8MHz</text>
<text x="128.3" y="186.3">R4</text>
<text x="128.3" y="188.8">1M</text>
</g>
<g font-size="1.8" fill="#a90000">
<text x="69.8" y="26.4">1</text>
<text x="69.8" y="29">3</text>
<text x="78.7" y="26.4">2</text>
<text x="78.7" y="29">4</text>
<text x="69.8" y="31.5">5</text>
<text x="78.7" y="31.5">6</text>
<text x="136.9" y="66.7" transform="rotate(-90 136.9 66.7)">1</text>
<text x="139.4" y="67.4" transform="rotate(-90 139.4 67.4)">24</text>
<text x="142" y="67.4" transform="rotate(-90 142 67.4)">36</text>
<text x="144.5" y="67.4" transform="rotate(-90 144.5 67.4)">48</text>
<text x="147.1" y="66.7" transform="rotate(-90 147.1 66.7)">9</text>
<text x="183.9" y="68.7" transform="rotate(-90 183.9 68.7)">1</text>
<text x="186.4" y="68.7" transform="rotate(-90 186.4 68.7)">2</text>
<text x="189" y="68.7" transform="rotate(-90 189 68.7)">3</text>
<text x="191.5" y="68.7" transform="rotate(-90 191.5 68.7)">4</text>
<text x="194.1" y="68.7" transform="rotate(-90 194.1 68.7)">5</text>
<text x="196.6" y="68.7" transform="rotate(-90 196.6 68.7)">6</text>
<text x="199.1" y="68.7" transform="rotate(-90 199.1 68.7)">7</text>
<text x="201.7" y="68.7" transform="rotate(-90 201.7 68.7)">8</text>
<text x="204.2" y="68.7" transform="rotate(-90 204.2 68.7)">9</text>
<text x="206.8" y="69.3" transform="rotate(-90 206.8 69.3)">10</text>
<text x="209.3" y="69.3" transform="rotate(-90 209.3 69.3)">11</text>
<text x="211.8" y="69.3" transform="rotate(-90 211.8 69.3)">12</text>
<text x="214.4" y="69.3" transform="rotate(-90 214.4 69.3)">13</text>
<text x="216.9" y="69.3" transform="rotate(-90 216.9 69.3)">14</text>
<text x="219.5" y="69.3" transform="rotate(-90 219.5 69.3)">15</text>
<text x="222" y="69.3" transform="rotate(-90 222 69.3)">16</text>
<text x="224.5" y="69.3" transform="rotate(-90 224.5 69.3)">17</text>
<text x="227.1" y="69.3" transform="rotate(-90 227.1 69.3)">18</text>
<text x="229.6" y="69.3" transform="rotate(-90 229.6 69.3)">19</text>
<text x="232.2" y="69.3" transform="rotate(-90 232.2 69.3)">20</text>
<text x="65.3" y="72.1">2</text>
<text x="157.4" y="72.1">10</text>
<text x="157.4" y="74.7">11</text>
<text x="157.4" y="77.2">12</text>
<text x="59.4" y="79.4" transform="rotate(-90 59.4 79.4)">1</text>
<text x="125" y="82.3">5</text>
<text x="157.4" y="79.8">13</text>
<text x="157.4" y="82.3">14</text>
<text x="125" y="89.9">2</text>
<text x="157.4" y="84.8">15</text>
<text x="157.4" y="87.4">16</text>
<text x="157.4" y="89.9">17</text>
<text x="125" y="92.5">3</text>
<text x="125" y="95">4</text>
<text x="157.4" y="92.5">29</text>
<text x="157.4" y="95">30</text>
<text x="124.4" y="100.1">18</text>
<text x="157.4" y="97.5">31</text>
<text x="157.4" y="100.1">32</text>
<text x="210.6" y="101.7" transform="rotate(-90 210.6 101.7)">9</text>
<text x="213.1" y="101.7" transform="rotate(-90 213.1 101.7)">8</text>
<text x="215.6" y="101.7" transform="rotate(-90 215.6 101.7)">7</text>
<text x="218.2" y="101.7" transform="rotate(-90 218.2 101.7)">6</text>
<text x="220.7" y="101.7" transform="rotate(-90 220.7 101.7)">5</text>
<text x="223.3" y="101.7" transform="rotate(-90 223.3 101.7)">4</text>
<text x="225.8" y="101.7" transform="rotate(-90 225.8 101.7)">3</text>
<text x="228.3" y="101.7" transform="rotate(-90 228.3 101.7)">2</text>
<text x="230.9" y="101.7" transform="rotate(-90 230.9 101.7)">1</text>
<text x="124.4" y="102.6">19</text>
<text x="124.4" y="105.2">20</text>
<text x="124.4" y="107.7">39</text>
<text x="157.4" y="102.6">33</text>
<text x="157.4" y="105.2">34</text>
<text x="157.4" y="107.7">37</text>
<text x="182.6" y="102.3" transform="rotate(-90 182.6 102.3)">20</text>
<text x="185.2" y="102.3" transform="rotate(-90 185.2 102.3)">19</text>
<text x="187.7" y="102.3" transform="rotate(-90 187.7 102.3)">18</text>
<text x="190.2" y="102.3" transform="rotate(-90 190.2 102.3)">17</text>
<text x="192.8" y="102.3" transform="rotate(-90 192.8 102.3)">16</text>
<text x="195.3" y="102.3" transform="rotate(-90 195.3 102.3)">15</text>
<text x="197.9" y="102.3" transform="rotate(-90 197.9 102.3)">14</text>
<text x="200.4" y="102.3" transform="rotate(-90 200.4 102.3)">13</text>
<text x="202.9" y="102.3" transform="rotate(-90 202.9 102.3)">12</text>
<text x="205.5" y="102.3" transform="rotate(-90 205.5 102.3)">11</text>
<text x="208" y="102.3" transform="rotate(-90 208 102.3)">10</text>
<text x="124.4" y="110.2">40</text>
<text x="124.4" y="112.8">41</text>
<text x="157.4" y="110.2">38</text>
<text x="57.7" y="117.9">1</text>
<text x="124.4" y="115.3">42</text>
<text x="124.4" y="117.9">43</text>
<text x="57.7" y="122.9">3</text>
<text x="57.7" y="125.5">2</text>
<text x="124.4" y="120.4">45</text>
<text x="124.4" y="122.9">46</text>
<text x="57.7" y="128">4</text>
<text x="124.4" y="128">22</text>
<text x="49.3" y="132.8" transform="rotate(-90 49.3 132.8)">6</text>
<text x="51.8" y="132.8" transform="rotate(-90 51.8 132.8)">5</text>
<text x="142" y="146.1" transform="rotate(-90 142 146.1)">23</text>
<text x="144.5" y="145.5" transform="rotate(-90 144.5 145.5)">8</text>
<text x="48.2" y="167.4">2</text>
<text x="48.2" y="169.9">3</text>
<text x="48.2" y="172.5">4</text>
</g>
<g font-size="1.8" fill="#009600">
<text x="142.2" y="59.3">VCC3V3</text>
<text x="49.5" y="72">5V 3</text>
</g>
</svg>
